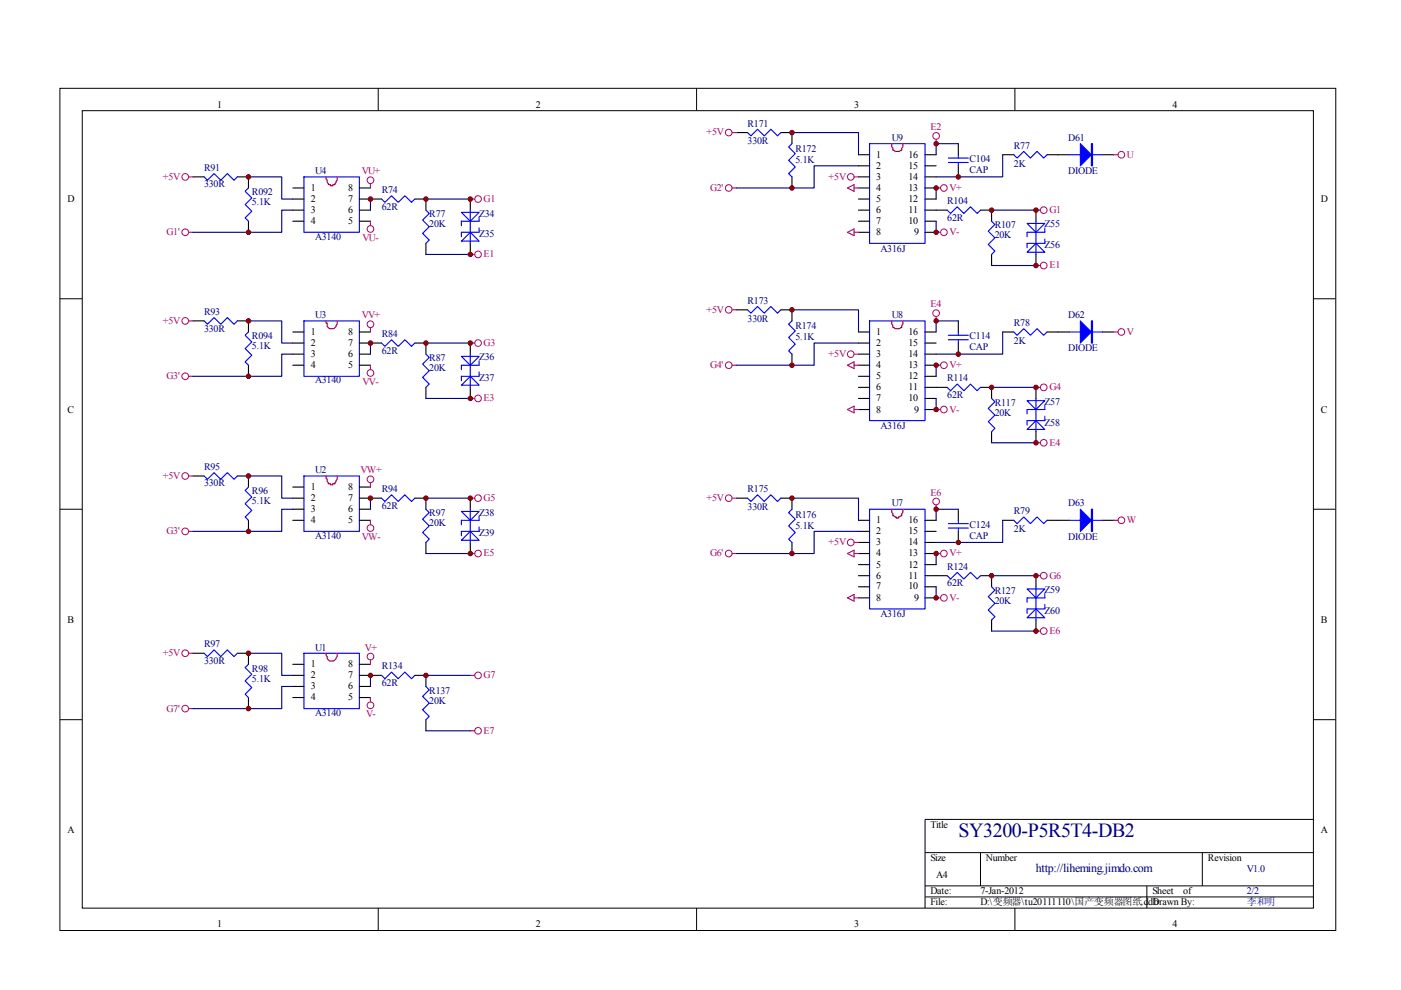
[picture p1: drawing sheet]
<svg xmlns="http://www.w3.org/2000/svg" width="297mm" height="210mm" viewBox="0 0 297 210" stroke-linecap="round" stroke-linejoin="round" font-family="sans-serif">
<g fill="none" stroke="#000" stroke-width=".21">
<path d="M12.7 18.7h270.5v178.6h-270.5zM80.2 18.7v4.7M147.7 18.7v4.7M215.2 18.7v4.7M17.4 23.5h261.1v169h-261.1zM12.7 63.3h4.7M278.4 63.3h4.7M12.7 108h4.7M278.4 108h4.7M12.7 152.6h4.7M278.4 152.6h4.7M278.4 173.7h-82.3v18.8"/>
<path d="M80.2 192.5v4.7M147.7 192.5v4.7M196.1 180.8h82.3M196.1 187.8h82.3M196.1 190.2h82.3M207.9 180.8v7M215.2 192.5v4.7M243.2 187.8v4.7M254.9 180.8v7"/>
</g>
<g fill="none" stroke="#00f" stroke-width=".23">
<path d="M43.3 37.5l.7 .7 1.4-1.4 1.4 1.4 1.4-1.4 1.4 1.4 .7-.7M52.7 39.9l-.7 .7 1.4 1.4-1.4 1.4 1.4 1.4-1.4 1.4 .7 .7M64.4 37.5h11.8v11.8h-11.8zM158.5 28.1l.7 .7 1.4-1.4 1.4 1.4 1.4-1.4 1.5 1.4 .7-.7M167.9 30.5l-.7 .7 1.4 1.4-1.4 1.4 1.4 1.4-1.4 1.4 .7 .7M184.4 30.5h11.7v21.1h-11.7zM201.1 33.5h4.2M201.1 34.5h4.2M203.2 32.8v.7M203.2 34.5v.7M214.9 32.8l.7 .7 1.5-1.4 1.4 1.4 1.4-1.4 1.4 1.4 .7-.7M226.7 32.8h7.1"/>
<path d="M80.9 42.2l.7 .7 1.4-1.4 1.4 1.4 1.4-1.4 1.4 1.4 .8-.7M90.3 44.6l.7 .7-1.4 1.4 1.4 1.4-1.4 1.4 1.4 1.4-.7 .7M97.8 51.1l1.9-1.8 1.9 1.8zM97.8 45h3.8l-1.9 1.9zM99.7 44.6v7M101.6 48.3v1h-3.8v.9M101.6 46v.9h-3.8v.9M200.8 44.6l.7 .7 1.4-1.4 1.5 1.4 1.4-1.4 1.4 1.4 .7-.7M210.2 46.9l.7 .7-1.4 1.4 1.4 1.4-1.4 1.4 1.4 1.4-.7 .7M217.8 47.4h3.7l-1.9 1.9zM219.6 51.6l1.9 1.9h-3.7zM219.6 46.9v7"/>
<path d="M221.5 48.3v1h-3.7v.9M221.5 50.7v.9h-3.7v.9M43.3 68l.7 .7 1.4-1.4 1.4 1.4 1.4-1.4 1.4 1.4 .7-.7M52.7 70.4l-.7 .7 1.4 1.4-1.4 1.4 1.4 1.4-1.4 1.4 .7 .7M64.4 68h11.8v11.8h-11.8zM80.9 72.7l.7 .7 1.4-1.4 1.4 1.4 1.4-1.4 1.4 1.4 .8-.7M90.3 75.1l.7 .7-1.4 1.4 1.4 1.4-1.4 1.4 1.4 1.4-.7 .7M97.8 75.6h3.8l-1.9 1.8zM99.7 75.1v7M101.6 76.5v.9h-3.8v1M101.6 78.8v1h-3.8v.9M158.5 65.7l.7 .7 1.4-1.4 1.4 1.4 1.4-1.4 1.5 1.4 .7-.7"/>
<path d="M167.9 68l-.7 .7 1.4 1.5-1.4 1.4 1.4 1.4-1.4 1.4 .7 .7M184.4 68h11.7v21.2h-11.7zM201.1 71.1h4.2M201.1 72h4.2M203.2 70.4v.7M203.2 72v.7M214.9 70.4l.7 .7 1.5-1.4 1.4 1.4 1.4-1.4 1.4 1.4 .7-.7M226.7 70.4h7.1M97.8 81.7l1.9-1.9 1.9 1.9zM200.8 82.1l.7 .7 1.4-1.4 1.5 1.4 1.4-1.4 1.4 1.4 .7-.7M210.2 84.5l.7 .7-1.4 1.4 1.4 1.4-1.4 1.4 1.4 1.4-.7 .7M217.8 85h3.7l-1.9 1.8z"/>
<path d="M219.6 89.2l1.9 1.9h-3.7zM219.6 84.5v7M221.5 85.9v.9h-3.7v1M221.5 88.2v1h-3.7v.9M43.3 100.9l.7 .7 1.4-1.4 1.4 1.4 1.4-1.4 1.4 1.4 .7-.7M52.7 103.3l-.7 .7 1.4 1.4-1.4 1.4 1.4 1.4-1.4 1.4 .7 .7M64.4 100.9h11.8v11.8h-11.8zM80.9 105.6l.7 .7 1.4-1.4 1.4 1.4 1.4-1.4 1.4 1.4 .8-.7M90.3 108l.7 .7-1.4 1.4 1.4 1.4-1.4 1.4 1.4 1.4-.7 .7M97.8 108.4h3.8l-1.9 1.9zM99.7 112.7l1.9 1.8h-3.8zM99.7 108v7"/>
<path d="M101.6 109.4v.9h-3.8v1M101.6 111.7v1h-3.8v.9M158.5 105.6l.7 .7 1.4-1.4 1.4 1.4 1.4-1.4 1.5 1.4 .7-.7M167.9 108l-.7 .7 1.4 1.4-1.4 1.4 1.4 1.4-1.4 1.4 .7 .7M184.4 108h11.7v21.1h-11.7zM201.1 111h4.2M201.1 112h4.2M203.2 110.3v.7M203.2 112v.7M214.9 110.3l.7 .7 1.5-1.4 1.4 1.4 1.4-1.4 1.4 1.4 .7-.7M226.7 110.3h7.1M43.3 138.5l.7 .7 1.4-1.4 1.4 1.4 1.4-1.4 1.4 1.4 .7-.7"/>
<path d="M64.4 138.5h11.8v11.7h-11.8zM200.8 122.1l.7 .7 1.4-1.4 1.5 1.4 1.4-1.4 1.4 1.4 .7-.7M210.2 124.4l.7 .7-1.4 1.4 1.4 1.4-1.4 1.4 1.4 1.5-.7 .7M217.8 124.9h3.7l-1.9 1.9zM219.6 129.1l1.9 1.9h-3.7zM219.6 124.4v7.1M221.5 125.8v1h-3.7v.9M221.5 128.2v.9h-3.7v.9M52.7 140.9l-.7 .7 1.4 1.4-1.4 1.4 1.4 1.4-1.4 1.4 .7 .7M80.9 143.2l.7 .7 1.4-1.4 1.4 1.4 1.4-1.4 1.4 1.4 .8-.7M90.3 145.5l.7 .8-1.4 1.4 1.4 1.4-1.4 1.4 1.4 1.4-.7 .7"/>
</g>
<g fill="none" stroke="#000" stroke-width=".23">
<path d="M40.9 37.5h2.4M50.3 37.5h2.4v2.4M62.1 39.9h2.3M76.2 39.9h2.3M156.2 28.1h2.3M165.6 28.1h2.3v2.4M167.9 37.5v2.4M182 39.9h2.4M182 37.5h2.4M182 32.8h2.4M182 35.2h2.4M196.1 39.9h2.4"/>
<path d="M196.1 37.5h2.4M196.1 32.8h2.4M196.1 35.2h2.4M203.2 30.5v2.3M203.2 35.2v2.3M212.6 32.8h2.3M222 32.8h4.7M233.8 32.8h2.3M52.7 46.9v2.4M62.1 42.2h2.3M62.1 44.6h2.3M62.1 46.9h2.3"/>
<path d="M76.2 42.2h4.7M76.2 44.6h2.3M76.2 46.9h2.3M88 42.2h2.3v2.4M90.3 51.6v2.3M99.7 42.2v2.4M99.7 51.6v2.3M182 42.2h2.4M182 44.6h2.4M182 46.9h2.4M182 49.3h2.4M196.1 42.2h2.4"/>
<path d="M196.1 44.6h4.7M196.1 46.9h2.4M196.1 49.3h2.4M207.9 44.6h2.3v2.3M210.2 53.9v2.4M219.6 44.6v2.3M219.6 53.9v2.4M40.9 68h2.4M50.3 68h2.4v2.4M52.7 77.4v2.4M62.1 70.4h2.3M62.1 72.7h2.3"/>
<path d="M62.1 75.1h2.3M62.1 77.4h2.3M76.2 70.4h2.3M76.2 72.7h4.7M76.2 75.1h2.3M76.2 77.4h2.3M88 72.7h2.3v2.4M99.7 72.7v2.4M156.2 65.7h2.3M165.6 65.7h2.3v2.3M167.9 75.1v2.3M182 70.4h2.4"/>
<path d="M182 72.7h2.4M182 75.1h2.4M182 77.4h2.4M182 79.8h2.4M196.1 70.4h2.4M196.1 72.7h2.4M196.1 75.1h2.4M196.1 77.4h2.4M196.1 79.8h2.4M203.2 68v2.4M203.2 72.7v2.4M212.6 70.4h2.3"/>
<path d="M222 70.4h4.7M233.8 70.4h2.3M90.3 82.1v2.4M99.7 82.1v2.4M182 82.1h2.4M182 84.5h2.4M182 86.8h2.4M196.1 82.1h4.7M196.1 84.5h2.4M196.1 86.8h2.4M207.9 82.1h2.3v2.4M210.2 91.5v2.4"/>
<path d="M219.6 82.1v2.4M219.6 91.5v2.4M40.9 100.9h2.4M50.3 100.9h2.4v2.4M52.7 110.3v2.4M62.1 103.3h2.3M62.1 105.6h2.3M62.1 108h2.3M62.1 110.3h2.3M76.2 103.3h2.3M76.2 105.6h4.7M76.2 108h2.3"/>
<path d="M76.2 110.3h2.3M88 105.6h2.3v2.4M90.3 115v2.4M99.7 105.6v2.4M99.7 115v2.4M156.2 105.6h2.3M165.6 105.6h2.3v2.4M167.9 115v2.4M182 110.3h2.4M182 112.7h2.4M182 115h2.4M182 117.4h2.4"/>
<path d="M182 119.7h2.4M196.1 110.3h2.4M196.1 112.7h2.4M196.1 115h2.4M196.1 117.4h2.4M196.1 119.7h2.4M203.2 108v2.3M203.2 112.7v2.3M212.6 110.3h2.3M222 110.3h4.7M233.8 110.3h2.3M40.9 138.5h2.4"/>
<path d="M50.3 138.5h2.4v2.4M182 122.1h2.4M182 124.4h2.4M182 126.8h2.4M196.1 122.1h4.7M196.1 124.4h2.4M196.1 126.8h2.4M207.9 122.1h2.3v2.3M210.2 131.5v2.3M219.6 122.1v2.3M219.6 131.5v2.3M52.7 147.9v2.3"/>
<path d="M62.1 140.9h2.3M62.1 143.2h2.3M62.1 145.5h2.3M62.1 147.9h2.3M76.2 140.9h2.3M76.2 143.2h4.7M76.2 145.5h2.3M76.2 147.9h2.3M88 143.2h2.3v2.3M90.3 152.6v2.3"/>
</g>
<path d="M69.1 37.5l.3 1.2 .2 .5h.5v.2h.4v-.2h.5l.5-1v-.7M189.1 30.5v.7l.2 .2v.5a2.01 2.01 0 0 0 1.9 0v-.5l.2-.2v-.7M69.1 68v.5h.3a.96 .96 0 0 0 .4 1.2 .96 .96 0 0 0 1.2-.2l.5-.8v-.7M189.1 68v.7l.2 .3v.5a2.01 2.01 0 0 0 1.9 0v-.5l.2-.3v-.7M69.1 100.9l.3 1.2 .2 .5h.5v.2h.4v-.2h.5l.5-1v-.7M189.1 108v.7l.2 .2v.5l.7 .2v.2h.5v-.2l.7-.2v-.5l.2-.2v-.7M69.1 138.5v.5l.3 .2a.89 .89 0 0 0 1.1 .9 .83 .83 0 0 0 .8-.7l.2-.2v-.7" fill="none" stroke="#f00" stroke-width=".23"/>
<g fill="none" stroke="#a1006a" stroke-width=".21">
<circle cx="39.3" cy="37.5" r=".71"/>
<circle cx="78.5" cy="38.2" r=".71"/>
<circle cx="154.5" cy="39.9" r=".71"/>
<circle cx="154.5" cy="28.1" r=".71"/>
<circle cx="180.4" cy="37.5" r=".7"/>
<circle cx="198.5" cy="28.8" r=".71"/>
<circle cx="200.1" cy="39.9" r=".7"/>
<circle cx="237.8" cy="32.8" r=".71"/>
<circle cx="39.3" cy="49.2" r=".71"/>
<circle cx="78.5" cy="48.5" r=".71"/>
<circle cx="101.4" cy="53.9" r=".7"/>
<circle cx="101.4" cy="42.2" r=".7"/>
<circle cx="200.1" cy="49.2" r=".71"/>
<circle cx="221.3" cy="44.6" r=".71"/>
<circle cx="221.3" cy="56.3" r=".71"/>
<circle cx="39.3" cy="79.8" r=".71"/>
<circle cx="39.3" cy="68" r=".71"/>
<circle cx="78.5" cy="79.1" r=".71"/>
<circle cx="78.5" cy="68.7" r=".71"/>
<circle cx="101.4" cy="72.7" r=".7"/>
<circle cx="154.5" cy="65.7" r=".71"/>
<circle cx="154.5" cy="77.4" r=".71"/>
<circle cx="180.4" cy="75.1" r=".7"/>
<circle cx="198.5" cy="66.4" r=".71"/>
<circle cx="200.1" cy="77.4" r=".7"/>
<circle cx="237.8" cy="70.4" r=".71"/>
<circle cx="101.4" cy="84.5" r=".7"/>
<circle cx="200.1" cy="86.8" r=".7"/>
<circle cx="221.3" cy="82.1" r=".71"/>
<circle cx="221.3" cy="93.9" r=".71"/>
<circle cx="39.3" cy="112.7" r=".71"/>
<circle cx="39.3" cy="100.9" r=".71"/>
<circle cx="78.5" cy="101.6" r=".71"/>
<circle cx="78.5" cy="112" r=".71"/>
<circle cx="101.4" cy="105.6" r=".7"/>
<circle cx="101.4" cy="117.4" r=".7"/>
<circle cx="154.5" cy="105.6" r=".71"/>
<circle cx="154.5" cy="117.4" r=".71"/>
<circle cx="180.4" cy="115" r=".7"/>
<circle cx="198.5" cy="106.3" r=".71"/>
<circle cx="200.1" cy="117.4" r=".7"/>
<circle cx="237.8" cy="110.3" r=".71"/>
<circle cx="39.3" cy="138.5" r=".71"/>
<circle cx="78.5" cy="139.2" r=".71"/>
<circle cx="200.1" cy="126.8" r=".71"/>
<circle cx="221.3" cy="133.8" r=".71"/>
<circle cx="221.3" cy="122.1" r=".71"/>
<circle cx="39.3" cy="150.2" r=".71"/>
<circle cx="78.5" cy="149.5" r=".71"/>
<circle cx="101.4" cy="143.2" r=".71"/>
<circle cx="101.4" cy="154.9" r=".7"/>
</g>
<g fill="none" stroke="#a1006a" stroke-width=".23">
<path d="M40 37.5h.9M78.5 38.9v1M155.2 39.9h1M155.2 28.1h1M179.7 39.9l1.4-.7v1.4zM181.1 37.5h.9M181.1 39.9h.9M198.5 39.9h.9M198.5 29.5v1M236.1 32.8h.9M40 49.3h.9M78.5 46.9v.9"/>
<path d="M99.7 42.2h1M99.7 53.9h1M179.7 49.3l1.4-.8v1.5zM181.1 49.3h.9M198.5 49.3h.9M219.6 44.6h1M219.6 56.3h1M40 68h.9M40 79.8h.9M78.5 69.5v.9M78.5 77.4v1M99.7 72.7h1"/>
<path d="M155.2 77.4h1M155.2 65.7h1M179.7 77.4l1.4-.7v1.4zM181.1 77.4h.9M181.1 75.1h.9M198.5 67.1v.9M198.5 77.4h.9M236.1 70.4h.9M99.7 84.5h1M179.7 86.8l1.4-.7v1.4zM181.1 86.8h.9M198.5 86.8h.9"/>
<path d="M219.6 82.1h1M219.6 93.9h1M40 100.9h.9M40 112.7h.9M78.5 102.3v1M78.5 110.3v1M99.7 105.6h1M99.7 117.4h1M155.2 105.6h1M155.2 117.4h1M179.7 117.4l1.4-.7v1.4zM181.1 117.4h.9"/>
<path d="M181.1 115h.9M198.5 117.4h.9M198.5 107v1M236.1 110.3h.9M40 138.5h.9M78.5 139.9v1M179.7 126.8l1.4-.7v1.4zM181.1 126.8h.9M198.5 126.8h.9M219.6 122.1h1M219.6 133.8h1M40 150.2h.9"/>
<path d="M78.5 147.9v.9M99.7 143.2h1M99.7 154.9h1"/>
</g>
<g fill="none" stroke="#000080" stroke-width=".23">
<path d="M52.7 37.5h7v4.7h2.4M167.9 28.1h14.1v4.7M182 35.2h-9.4v4.7h-16.4M198.5 39.9v2.3M203.2 30.5h-4.7v2.3M212.6 32.8v4.7h-14.1M62.1 44.6h-2.4v4.7h-18.8M78.5 42.2v2.4M90.3 42.2h9.4M90.3 53.9h9.4M198.5 46.9v2.4M210.2 44.6h9.4"/>
<path d="M210.2 56.3h9.4M52.7 68h7v4.7h2.4M62.1 75.1h-2.4v4.7h-18.8M78.5 72.7v2.4M90.3 72.7h9.4M167.9 65.7h14.1v4.7M182 72.7h-9.4v4.7h-16.4M198.5 77.4v2.4M203.2 68h-4.7v2.4M212.6 70.4v4.7h-14.1M90.3 84.5h9.4M198.5 84.5v2.3"/>
<path d="M210.2 82.1h9.4M210.2 93.9h9.4M52.7 100.9h7v4.7h2.4M62.1 108h-2.4v4.7h-18.8M78.5 105.6v2.4M90.3 105.6h9.4M90.3 117.4h9.4M167.9 105.6h14.1v4.7M182 112.7h-9.4v4.7h-16.4M198.5 117.4v2.3M203.2 108h-4.7v2.3M212.6 110.3v4.7h-14.1"/>
<path d="M52.7 138.5h7v4.7h2.4M198.5 124.4v2.4M210.2 122.1h9.4M210.2 133.8h9.4M62.1 145.5h-2.4v4.7h-18.8M78.5 143.2v2.3M90.3 143.2h9.4M90.3 154.9h9.4"/>
</g>
<g fill="#800000" stroke="#800000" stroke-width=".21">
<circle cx="52.7" cy="37.5" r=".47"/>
<circle cx="52.7" cy="49.3" r=".47"/>
<circle cx="90.3" cy="42.2" r=".47"/>
<circle cx="99.7" cy="42.2" r=".47"/>
<circle cx="99.7" cy="53.9" r=".47"/>
<circle cx="78.5" cy="42.2" r=".47"/>
<circle cx="78.5" cy="72.7" r=".47"/>
<circle cx="52.7" cy="79.8" r=".47"/>
<circle cx="52.7" cy="68" r=".47"/>
<circle cx="90.3" cy="72.7" r=".47"/>
<circle cx="78.5" cy="105.6" r=".47"/>
<circle cx="52.7" cy="112.7" r=".47"/>
<circle cx="52.7" cy="100.9" r=".47"/>
<circle cx="90.3" cy="105.6" r=".47"/>
<circle cx="78.5" cy="143.2" r=".47"/>
<circle cx="52.7" cy="150.2" r=".47"/>
<circle cx="52.7" cy="138.5" r=".47"/>
<circle cx="90.3" cy="143.2" r=".47"/>
<circle cx="210.2" cy="44.6" r=".47"/>
<circle cx="219.6" cy="44.6" r=".47"/>
<circle cx="219.6" cy="56.3" r=".47"/>
<circle cx="198.5" cy="30.5" r=".47"/>
<circle cx="203.2" cy="37.5" r=".47"/>
<circle cx="198.5" cy="39.9" r=".47"/>
<circle cx="198.5" cy="49.3" r=".47"/>
<circle cx="167.9" cy="39.9" r=".47"/>
<circle cx="167.9" cy="28.1" r=".47"/>
<circle cx="198.5" cy="86.8" r=".47"/>
<circle cx="198.5" cy="77.4" r=".47"/>
<circle cx="210.2" cy="82.1" r=".47"/>
<circle cx="203.2" cy="75.1" r=".47"/>
<circle cx="167.9" cy="77.4" r=".47"/>
<circle cx="167.9" cy="65.7" r=".47"/>
<circle cx="198.5" cy="126.8" r=".47"/>
<circle cx="198.5" cy="117.4" r=".47"/>
<circle cx="210.2" cy="122.1" r=".47"/>
<circle cx="203.2" cy="115" r=".47"/>
<circle cx="167.9" cy="117.4" r=".47"/>
<circle cx="167.9" cy="105.6" r=".47"/>
<circle cx="198.5" cy="68" r=".47"/>
<circle cx="198.5" cy="108" r=".47"/>
<circle cx="219.6" cy="82.1" r=".47"/>
<circle cx="219.6" cy="93.9" r=".47"/>
<circle cx="219.6" cy="122.1" r=".47"/>
<circle cx="219.6" cy="133.8" r=".47"/>
<circle cx="99.7" cy="72.7" r=".47"/>
<circle cx="99.7" cy="84.5" r=".47"/>
<circle cx="99.7" cy="105.6" r=".47"/>
<circle cx="99.7" cy="117.4" r=".47"/>
</g>
<g fill="#00f" stroke="#00f" stroke-width=".23">
<path d="M229 30.5l2.4 2.3-2.4 2.4z"/>
<path d="M229 68l2.4 2.4-2.4 2.3z"/>
<path d="M229 108l2.4 2.3-2.4 2.4z"/>
<path d="M231.4 30.5h.2v4.7h-.2z" fill-rule="evenodd"/>
<path d="M231.4 68h.2v4.7h-.2z" fill-rule="evenodd"/>
<path d="M231.4 108h.2v4.7h-.2z" fill-rule="evenodd"/>
</g>
<text font-size="4.2" fill="#000080" x="203.2" y="177.4">SY3200-P5R5T4-DB2</text>
<text font-size="2.5" fill="#000080" x="219.6" y="184.8">http://liheming.jimdo.com</text>
<g font-size="2.1">
<text x="46.1" y="22.9">1</text>
<text x="113.6" y="22.9">2</text>
<text x="181.1" y="22.9">3</text>
<text x="248.6" y="22.9">4</text>
<text x="185.8" y="33.5">1</text>
<text x="185.8" y="35.7">2</text>
<text x="192.6" y="35.7">15</text>
<text x="192.6" y="33.5">16</text>
<text x="65.9" y="40.5">1</text>
<text x="73.8" y="40.5">8</text>
<text x="185.8" y="38.1">3</text>
<text x="185.8" y="40.5">4</text>
<text x="192.6" y="40.5">13</text>
<text x="192.6" y="38.1">14</text>
<text x="14.3" y="42.8">D</text>
<text x="65.9" y="42.8">2</text>
<text x="65.9" y="45.1">3</text>
<text x="65.9" y="47.5">4</text>
<text x="73.8" y="47.5">5</text>
<text x="73.8" y="45.1">6</text>
<text x="73.8" y="42.8">7</text>
<text x="185.8" y="42.8">5</text>
<text x="185.8" y="45.1">6</text>
<text x="185.8" y="47.5">7</text>
<text x="192.6" y="47.5">10</text>
<text x="192.6" y="45.1">11</text>
<text x="192.6" y="42.8">12</text>
<text x="280.1" y="42.8">D</text>
<text x="185.8" y="49.9">8</text>
<text x="193.8" y="49.9">9</text>
<text x="65.9" y="71">1</text>
<text x="73.8" y="71">8</text>
<text x="185.8" y="71">1</text>
<text x="192.6" y="71">16</text>
<text x="65.9" y="73.3">2</text>
<text x="65.9" y="75.7">3</text>
<text x="73.8" y="75.7">6</text>
<text x="73.8" y="73.3">7</text>
<text x="185.8" y="73.3">2</text>
<text x="185.8" y="75.7">3</text>
<text x="192.6" y="75.7">14</text>
<text x="192.6" y="73.3">15</text>
<text x="65.9" y="78.1">4</text>
<text x="73.8" y="78.1">5</text>
<text x="185.8" y="78.1">4</text>
<text x="185.8" y="80.4">5</text>
<text x="185.8" y="82.7">6</text>
<text x="192.6" y="82.7">11</text>
<text x="192.6" y="80.4">12</text>
<text x="192.6" y="78.1">13</text>
<text x="14.3" y="87.5">C</text>
<text x="185.8" y="85.1">7</text>
<text x="185.8" y="87.5">8</text>
<text x="192.6" y="85.1">10</text>
<text x="193.8" y="87.5">9</text>
<text x="280.1" y="87.5">C</text>
<text x="65.9" y="103.9">1</text>
<text x="65.9" y="106.2">2</text>
<text x="73.8" y="106.2">7</text>
<text x="73.8" y="103.9">8</text>
<text x="65.9" y="108.6">3</text>
<text x="65.9" y="110.9">4</text>
<text x="73.8" y="110.9">5</text>
<text x="73.8" y="108.6">6</text>
<text x="185.8" y="110.9">1</text>
<text x="185.8" y="113.3">2</text>
<text x="192.6" y="113.3">15</text>
<text x="192.6" y="110.9">16</text>
<text x="185.8" y="115.6">3</text>
<text x="185.8" y="118">4</text>
<text x="192.6" y="118">13</text>
<text x="192.6" y="115.6">14</text>
<text x="185.8" y="120.3">5</text>
<text x="185.8" y="122.7">6</text>
<text x="185.8" y="125">7</text>
<text x="192.6" y="125">10</text>
<text x="192.6" y="122.7">11</text>
<text x="192.6" y="120.3">12</text>
<text x="185.8" y="127.4">8</text>
<text x="193.8" y="127.4">9</text>
<text x="14.3" y="132.1">B</text>
<text x="280.1" y="132.1">B</text>
<text x="65.9" y="141.5">1</text>
<text x="65.9" y="143.8">2</text>
<text x="73.8" y="143.8">7</text>
<text x="73.8" y="141.5">8</text>
<text x="65.9" y="146.1">3</text>
<text x="65.9" y="148.5">4</text>
<text x="73.8" y="148.5">5</text>
<text x="73.8" y="146.1">6</text>
<text x="14.3" y="176.7">A</text>
<text x="197.3" y="175.5">Title</text>
<text x="280.1" y="176.7">A</text>
<text x="197.3" y="182.6">Size</text>
<text x="209" y="182.6">Number</text>
<text x="256.1" y="182.6">Revision</text>
<text x="197.3" y="189.6">Date:</text>
<text x="197.3" y="192">File:</text>
<text x="198.5" y="186.1">A4</text>
<text x="207.9" y="189.6">7-Jan-2012</text>
<text x="207.9" y="192">D:\变频器\tu20111110\国产变频器图纸.ddb</text>
<text x="244.3" y="189.6">Sheet</text>
<text x="244.3" y="192">Drawn By:</text>
<text x="250.9" y="189.6">of</text>
<text x="46.1" y="196.6">1</text>
<text x="113.6" y="196.6">2</text>
<text x="181.1" y="196.6">3</text>
<text x="248.6" y="196.6">4</text>
</g>
<g font-size="2.1" fill="#a1006a">
<text x="149.8" y="28.7">+5V</text>
<text x="197.3" y="27.5">E2</text>
<text x="238.9" y="33.5">U</text>
<text x="34.5" y="38.1">+5V</text>
<text x="76.7" y="36.9">VU+</text>
<text x="150.5" y="40.5">G2'</text>
<text x="175.7" y="38.1">+5V</text>
<text x="201.3" y="40.5">V+</text>
<text x="102.5" y="42.8">G1</text>
<text x="222.5" y="45.1">G1</text>
<text x="35.3" y="49.9">G1'</text>
<text x="76.9" y="51.1">VU-</text>
<text x="201.3" y="49.9">V-</text>
<text x="102.5" y="54.5">E1</text>
<text x="222.5" y="56.9">E1</text>
<text x="197.3" y="65.1">E4</text>
<text x="34.5" y="68.7">+5V</text>
<text x="76.7" y="67.5">VV+</text>
<text x="149.8" y="66.3">+5V</text>
<text x="238.9" y="71">V</text>
<text x="102.5" y="73.3">G3</text>
<text x="175.7" y="75.7">+5V</text>
<text x="35.3" y="80.4">G3'</text>
<text x="76.9" y="81.5">VV-</text>
<text x="150.5" y="78.1">G4'</text>
<text x="201.3" y="78.1">V+</text>
<text x="222.5" y="82.7">G4</text>
<text x="102.5" y="85.1">E3</text>
<text x="201.3" y="87.5">V-</text>
<text x="222.5" y="94.5">E4</text>
<text x="34.5" y="101.5">+5V</text>
<text x="76.5" y="100.3">VW+</text>
<text x="102.5" y="106.2">G5</text>
<text x="149.8" y="106.2">+5V</text>
<text x="197.3" y="105.1">E6</text>
<text x="35.3" y="113.3">G3'</text>
<text x="238.9" y="110.9">W</text>
<text x="76.7" y="114.5">VW-</text>
<text x="102.5" y="118">E5</text>
<text x="150.5" y="118">G6'</text>
<text x="175.7" y="115.6">+5V</text>
<text x="201.3" y="118">V+</text>
<text x="222.5" y="122.7">G6</text>
<text x="201.3" y="127.4">V-</text>
<text x="77.4" y="137.9">V+</text>
<text x="222.5" y="134.4">E6</text>
<text x="34.5" y="139.1">+5V</text>
<text x="102.5" y="143.8">G7</text>
<text x="35.3" y="150.9">G7'</text>
<text x="77.6" y="152">V-</text>
<text x="102.5" y="155.5">E7</text>
</g>
<g font-size="2.1" fill="#000080">
<text x="158.5" y="26.9">R171</text>
<text x="189.1" y="29.9">U9</text>
<text x="226.5" y="29.9">D61</text>
<text x="158.5" y="30.6">330R</text>
<text x="168.7" y="32.3">R172</text>
<text x="168.7" y="34.6">5.1K</text>
<text x="205.6" y="34.4">C104</text>
<text x="215" y="31.5">R77</text>
<text x="215" y="35.3">2K</text>
<text x="43.3" y="36.3">R91</text>
<text x="43.3" y="39.7">330R</text>
<text x="53.4" y="41.4">R092</text>
<text x="66.8" y="36.9">U4</text>
<text x="80.9" y="40.9">R74</text>
<text x="205.6" y="36.7">CAP</text>
<text x="226.5" y="36.9">DIODE</text>
<text x="53.4" y="43.5">5.1K</text>
<text x="80.9" y="44.5">62R</text>
<text x="91" y="46.1">R77</text>
<text x="101.6" y="45.9">Z34</text>
<text x="200.8" y="43.3">R104</text>
<text x="200.8" y="46.8">62R</text>
<text x="66.8" y="50.8">A3140</text>
<text x="91" y="48.2">20K</text>
<text x="101.6" y="50.3">Z35</text>
<text x="186.7" y="53.4">A316J</text>
<text x="210.9" y="48.4">R107</text>
<text x="210.9" y="50.6">20K</text>
<text x="221.5" y="48.2">Z55</text>
<text x="221.5" y="52.7">Z56</text>
<text x="158.5" y="64.4">R173</text>
<text x="43.3" y="66.7">R93</text>
<text x="43.3" y="70.3">330R</text>
<text x="53.4" y="71.9">R094</text>
<text x="66.8" y="67.5">U3</text>
<text x="80.9" y="71.5">R84</text>
<text x="158.5" y="68.2">330R</text>
<text x="168.7" y="69.8">R174</text>
<text x="189.1" y="67.5">U8</text>
<text x="205.6" y="71.9">C114</text>
<text x="215" y="69.1">R78</text>
<text x="226.5" y="67.5">D62</text>
<text x="53.4" y="74">5.1K</text>
<text x="80.9" y="75">62R</text>
<text x="91" y="76.6">R87</text>
<text x="101.6" y="76.4">Z36</text>
<text x="168.7" y="72.2">5.1K</text>
<text x="205.6" y="74.3">CAP</text>
<text x="215" y="72.9">2K</text>
<text x="226.5" y="74.5">DIODE</text>
<text x="66.8" y="81.3">A3140</text>
<text x="91" y="78.8">20K</text>
<text x="101.6" y="80.9">Z37</text>
<text x="200.8" y="80.9">R114</text>
<text x="200.8" y="84.3">62R</text>
<text x="210.9" y="86">R117</text>
<text x="210.9" y="88.2">20K</text>
<text x="221.5" y="85.8">Z57</text>
<text x="186.7" y="90.9">A316J</text>
<text x="221.5" y="90.3">Z58</text>
<text x="43.3" y="99.7">R95</text>
<text x="66.8" y="100.3">U2</text>
<text x="43.3" y="103.1">330R</text>
<text x="53.4" y="104.8">R96</text>
<text x="53.4" y="106.9">5.1K</text>
<text x="80.9" y="104.3">R94</text>
<text x="80.9" y="107.9">62R</text>
<text x="158.5" y="104.3">R175</text>
<text x="189.1" y="107.4">U7</text>
<text x="226.5" y="107.4">D63</text>
<text x="91" y="109.5">R97</text>
<text x="91" y="111.6">20K</text>
<text x="101.6" y="109.3">Z38</text>
<text x="101.6" y="113.7">Z39</text>
<text x="158.5" y="108.1">330R</text>
<text x="168.7" y="109.7">R176</text>
<text x="168.7" y="112.1">5.1K</text>
<text x="205.6" y="111.9">C124</text>
<text x="215" y="109.1">R79</text>
<text x="215" y="112.8">2K</text>
<text x="66.8" y="114.2">A3140</text>
<text x="205.6" y="114.2">CAP</text>
<text x="226.5" y="114.5">DIODE</text>
<text x="200.8" y="120.7">R124</text>
<text x="200.8" y="124.3">62R</text>
<text x="210.9" y="125.9">R127</text>
<text x="221.5" y="125.7">Z59</text>
<text x="186.7" y="130.9">A316J</text>
<text x="210.9" y="128">20K</text>
<text x="221.5" y="130.1">Z60</text>
<text x="43.3" y="137.3">R97</text>
<text x="66.8" y="137.9">U1</text>
<text x="43.3" y="140.7">330R</text>
<text x="53.4" y="142.4">R98</text>
<text x="80.9" y="141.9">R134</text>
<text x="53.4" y="144.5">5.1K</text>
<text x="80.9" y="145.5">62R</text>
<text x="91" y="147.1">R137</text>
<text x="91" y="149.2">20K</text>
<text x="66.8" y="151.8">A3140</text>
<text x="264.3" y="184.9">V1.0</text>
<text x="264.3" y="192">李和明</text>
<text x="264.3" y="189.6">2/2</text>
</g>
</svg>
